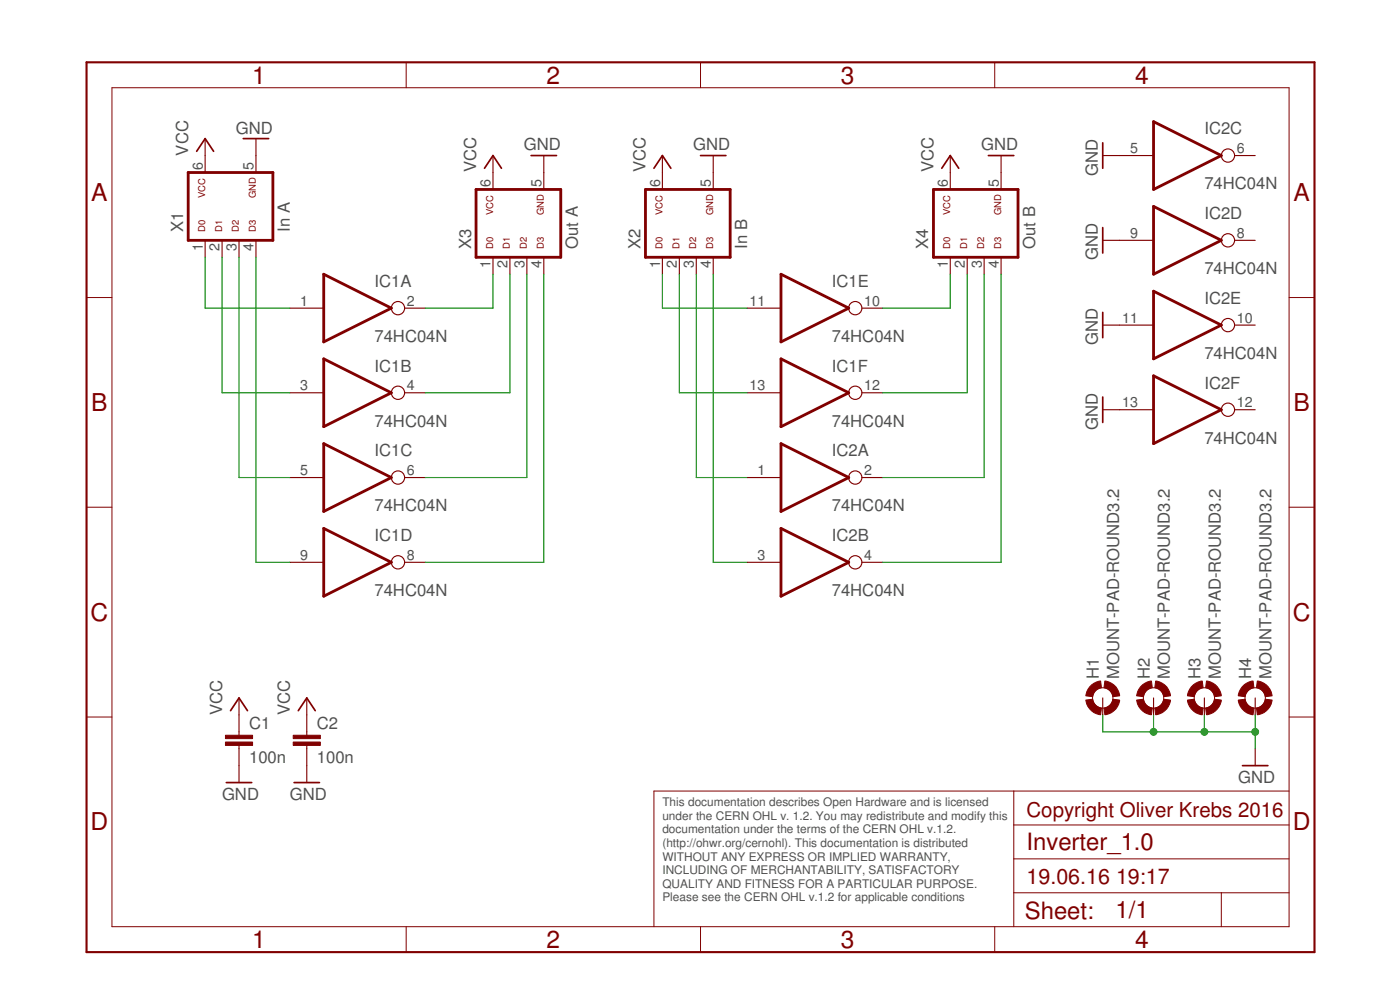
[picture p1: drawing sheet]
<svg xmlns="http://www.w3.org/2000/svg" width="210mm" height="148mm" viewBox="0 0 210 148" stroke-linecap="round" stroke-linejoin="round" font-family="sans-serif">
<g fill="none" stroke="#800000" stroke-width=".42">
<path d="M173 18.2l10.1 5.1-10.1 5.1zM28.2 25.8h12.7v10.2h-12.7zM71.4 28.4h12.7v10.1h-12.7zM96.8 28.4h12.7v10.1h-12.7zM140 28.4h12.6v10.1h-12.6zM173 30.9l10.1 5.1-10.1 5.1zM48.5 41.1l10.2 5.1-10.2 5zM48.5 53.8l10.2 5-10.2 5.1zM117.1 41.1l10.2 5.1-10.2 5zM117.1 53.8l10.2 5-10.2 5.1zM173 43.6l10.1 5.1-10.1 5.1zM173 56.3l10.1 5.1-10.1 5.1z"/>
<path d="M48.5 66.5l10.2 5-10.2 5.1zM48.5 79.2l10.2 5-10.2 5.1zM117.1 66.5l10.2 5-10.2 5.1zM117.1 79.2l10.2 5-10.2 5.1z"/>
</g>
<g fill="none" stroke="#800000" stroke-width=".17">
<path d="M30.8 20.8v5M30.8 36v2.5M33.3 36v2.5M35.8 36v2.5M38.4 20.8v5M38.4 36v2.5M73.9 23.3v5.1M73.9 38.5v2.6M76.5 38.5v2.6M79 38.5v2.6M81.5 23.3v5.1M81.5 38.5v2.6"/>
<path d="M99.3 23.3v5.1M99.3 38.5v2.6M101.9 38.5v2.6M104.4 38.5v2.6M106.9 23.3v5.1M106.9 38.5v2.6M142.5 23.3v5.1M142.5 38.5v2.6M145 38.5v2.6M147.6 38.5v2.6M150.1 23.3v5.1M150.1 38.5v2.6"/>
<path d="M165.3 23.3h7.7M165.3 36h7.7M185.1 23.3h3.1M185.1 36h3.1M43.5 46.2h5M43.5 58.8h5M60.7 46.2h3.1M60.7 58.8h3.1M112 46.2h5.1M112 58.8h5.1M129.2 46.2h3.1M129.2 58.8h3.1"/>
<path d="M165.3 48.7h7.7M185.1 48.7h3.1M43.5 71.5h5M60.7 71.5h3.1M112 71.5h5.1M129.2 71.5h3.1M165.3 61.4h7.7M185.1 61.4h3.1M43.5 84.2h5M60.7 84.2h3.1M112 84.2h5.1M129.2 84.2h3.1"/>
<path d="M35.8 104.6v5.6M35.8 111.7v5.5M46 104.6v5.6M46 111.7v5.5M165.3 104.6v2.5M173 104.6v2.5M180.6 104.6v2.5M188.2 104.6v2.5M188.2 112.2v2.5"/>
<circle cx="184.1" cy="36" r=".99"/>
<circle cx="184.1" cy="23.3" r=".99"/>
<circle cx="59.7" cy="46.2" r=".99"/>
<circle cx="59.7" cy="58.8" r=".99"/>
<circle cx="128.2" cy="46.2" r=".99"/>
<circle cx="128.2" cy="58.8" r=".99"/>
<circle cx="184.1" cy="48.7" r=".99"/>
<circle cx="59.7" cy="71.5" r=".99"/>
<circle cx="128.2" cy="71.5" r=".99"/>
<circle cx="184.1" cy="61.4" r=".99"/>
<circle cx="59.7" cy="84.2" r=".99"/>
<circle cx="128.2" cy="84.2" r=".99"/>
</g>
<g fill="none" stroke="#800000" stroke-width=".25">
<path d="M29.5 22.7l1.3-1.9 1.2 1.9M36.5 20.8h3.8M72.6 25.2l1.3-1.9 1.3 1.9M79.6 23.3h3.8M98 25.2l1.3-1.9 1.3 1.9M105 23.3h3.8M141.2 25.2l1.3-1.9 1.2 1.9M148.2 23.3h3.8M165.3 21.4v3.8M165.3 34.1v3.8M165.3 46.8v3.8M165.3 59.5v3.8"/>
<path d="M33.9 117.2h3.8M34.6 106.5l1.2-1.9 1.3 1.9M44.1 117.2h3.8M44.7 106.5l1.3-1.9 1.3 1.9M186.3 114.7h3.8"/>
</g>
<g fill="#800000" stroke="#800000" stroke-width=".15">
<path d="M163.4 102.9a2.58 2.58 0 0 1 1.6-.9l.1 1a1.56 1.56 0 0 0-1.3 1.4l-1-.2a2.47 2.47 0 0 1 .6-1.3z" fill-rule="evenodd"/>
<path d="M162.8 104.9l1-.1a1.57 1.57 0 0 0 1.3 1.3l-.1 1a2.53 2.53 0 0 1-2.2-2.2z" fill-rule="evenodd"/>
<path d="M165.5 106.1a1.51 1.51 0 0 0 1.4-1.3l1 .1a2.48 2.48 0 0 1-2.2 2.2z" fill-rule="evenodd"/>
<path d="M165.7 102a2.52 2.52 0 0 1 2.2 2.2l-1 .2a1.51 1.51 0 0 0-1.4-1.4z" fill-rule="evenodd"/>
<path d="M171 102.9a2.58 2.58 0 0 1 1.6-.9l.2 1a1.56 1.56 0 0 0-1.4 1.4l-1-.2a2.47 2.47 0 0 1 .6-1.3z" fill-rule="evenodd"/>
<path d="M170.4 104.9l1-.1a1.57 1.57 0 0 0 1.4 1.3l-.2 1a2.53 2.53 0 0 1-2.2-2.2z" fill-rule="evenodd"/>
<path d="M173.1 106.1a1.51 1.51 0 0 0 1.4-1.3l1 .1a2.48 2.48 0 0 1-2.2 2.2z" fill-rule="evenodd"/>
<path d="M173.3 102a2.52 2.52 0 0 1 2.2 2.2l-1 .2a1.51 1.51 0 0 0-1.4-1.4z" fill-rule="evenodd"/>
<path d="M178.6 102.9a2.58 2.58 0 0 1 1.7-.9l.1 1a1.56 1.56 0 0 0-1.4 1.4l-1-.2a2.47 2.47 0 0 1 .6-1.3z" fill-rule="evenodd"/>
<path d="M178 104.9l1-.1a1.57 1.57 0 0 0 1.4 1.3l-.1 1a2.53 2.53 0 0 1-2.3-2.2z" fill-rule="evenodd"/>
<path d="M180.8 106.1a1.57 1.57 0 0 0 1.3-1.3l1 .1a2.54 2.54 0 0 1-2.2 2.2z" fill-rule="evenodd"/>
<path d="M180.9 102a2.52 2.52 0 0 1 2.2 2.2l-1 .2a1.56 1.56 0 0 0-1.3-1.4z" fill-rule="evenodd"/>
<path d="M186.2 102.9a2.58 2.58 0 0 1 1.7-.9l.1 1a1.56 1.56 0 0 0-1.3 1.4l-1-.2a2.47 2.47 0 0 1 .5-1.3z" fill-rule="evenodd"/>
<path d="M185.7 104.9l1-.1a1.57 1.57 0 0 0 1.3 1.3l-.1 1a2.53 2.53 0 0 1-2.2-2.2z" fill-rule="evenodd"/>
<path d="M188.4 106.1a1.57 1.57 0 0 0 1.3-1.3l1 .1a2.54 2.54 0 0 1-2.2 2.2z" fill-rule="evenodd"/>
<path d="M188.5 102a2.52 2.52 0 0 1 2.2 2.2l-1 .2a1.56 1.56 0 0 0-1.3-1.4z" fill-rule="evenodd"/>
</g>
<g fill="none" stroke="#800000" stroke-width=".15">
<path d="M16.8 13.1h176.5v125.7h-176.5zM60.9 9.3v3.8M105 9.3v3.8M149.1 9.3v3.8M13 44.6h3.8M193.3 44.6h3.8M13 76h3.8M193.3 76h3.8M13 107.4h3.8M152 118.5v20.3M193.3 118.5h-95.3v20.3M193.3 107.4h3.8"/>
<path d="M60.9 138.8v3.8M105 138.8v3.8M149.1 138.8v3.8M152 133.8h41.3M152 128.7h41.3M152 123.6h41.3M183.1 133.8v5"/>
<circle cx="165.3" cy="104.6" r="1.52"/>
<circle cx="173" cy="104.6" r="1.52"/>
<circle cx="180.6" cy="104.6" r="1.52"/>
<circle cx="188.2" cy="104.6" r="1.52"/>
</g>
<g fill="#800000" stroke="#800000" stroke-width=".15">
<path d="M33.8 111.2h4.1v.5h-4.1z"/>
<path d="M33.8 110.2h4.1v.5h-4.1z"/>
<path d="M44 111.2h4v.5h-4z"/>
<path d="M44 110.2h4v.5h-4z"/>
</g>
<path d="M13 9.3h184.1v133.3h-184.1z" fill="none" stroke="#800000" stroke-width=".32"/>
<g fill="none" stroke="#008000" stroke-width=".17">
<path d="M30.8 38.5v7.7h12.7M33.3 38.5v20.3h10.2M35.8 38.5v33h7.7M38.4 38.5v45.7h5.1M73.9 41.1v5.1h-10.1M76.5 41.1v17.7h-12.7M79 41.1v30.4h-15.2M81.5 41.1v43.1h-17.7M99.3 41.1v5.1h12.7M101.9 41.1v17.7h10.1M104.4 41.1v30.4h7.6M106.9 41.1v43.1h5.1"/>
<path d="M142.5 41.1v5.1h-10.2M145 41.1v17.7h-12.7M147.6 41.1v30.4h-15.3M150.1 41.1v43.1h-17.8M165.3 107.1v2.5h22.9M173 107.1v2.5M180.6 107.1v2.5M188.2 107.1v5.1"/>
</g>
<g fill="#008000" stroke="#008000" stroke-width=".15">
<circle cx="188.2" cy="109.6" r=".51"/>
<circle cx="180.6" cy="109.6" r=".51"/>
<circle cx="173" cy="109.6" r=".51"/>
</g>
<g font-size="3.7" fill="#800000">
<text x="37.8" y="12.5">1</text>
<text x="82" y="12.5">2</text>
<text x="126.1" y="12.5">3</text>
<text x="170.2" y="12.5">4</text>
<text x="13.7" y="30.1">A</text>
<text x="193.9" y="30.1">A</text>
<text x="13.7" y="61.6">B</text>
<text x="193.9" y="61.6">B</text>
<text x="13.5" y="93">C</text>
<text x="193.8" y="93">C</text>
<text x="13.5" y="124.4">D</text>
<text x="193.8" y="124.4">D</text>
<text x="37.8" y="142">1</text>
<text x="82" y="142">2</text>
<text x="126.1" y="142">3</text>
<text x="170.2" y="142">4</text>
</g>
<g font-size="3.6" fill="#800000">
<text x="153.9" y="127.4">Inverter_1.0</text>
<text x="153.7" y="137.7">Sheet:</text>
<text x="167.2" y="137.6">1/1</text>
</g>
<g font-size="3.2" fill="#800000">
<text x="153.9" y="132.5">19.06.16</text>
<text x="167.3" y="132.5">19:17</text>
</g>
<text font-size="3.1" fill="#800000" x="153.9" y="122.3">Copyright Oliver Krebs 2016</text>
<g font-size="2.5" fill="#505050">
<text x="28.2" y="23.3" transform="rotate(-90 28.2 23.3)">VCC</text>
<text x="35.4" y="20">GND</text>
<text x="78.5" y="22.5">GND</text>
<text x="103.9" y="22.5">GND</text>
<text x="147.1" y="22.5">GND</text>
<text x="180.6" y="20.1">IC2C</text>
<text x="71.4" y="25.8" transform="rotate(-90 71.4 25.8)">VCC</text>
<text x="96.8" y="25.8" transform="rotate(-90 96.8 25.8)">VCC</text>
<text x="139.9" y="25.8" transform="rotate(-90 139.9 25.8)">VCC</text>
<text x="164.6" y="26.3" transform="rotate(-90 164.6 26.3)">GND</text>
<text x="180.6" y="28.4">74HC04N</text>
<text x="27.4" y="34.7" transform="rotate(-90 27.4 34.7)">X1</text>
<text x="43.4" y="34.7" transform="rotate(-90 43.4 34.7)">In A</text>
<text x="180.6" y="32.8">IC2D</text>
<text x="70.6" y="37.3" transform="rotate(-90 70.6 37.3)">X3</text>
<text x="86.6" y="37.3" transform="rotate(-90 86.6 37.3)">Out A</text>
<text x="96" y="37.3" transform="rotate(-90 96 37.3)">X2</text>
<text x="112" y="37.3" transform="rotate(-90 112 37.3)">In B</text>
<text x="139.2" y="37.3" transform="rotate(-90 139.2 37.3)">X4</text>
<text x="155.2" y="37.3" transform="rotate(-90 155.2 37.3)">Out B</text>
<text x="164.6" y="39" transform="rotate(-90 164.6 39)">GND</text>
<text x="180.6" y="41.1">74HC04N</text>
<text x="56.1" y="43">IC1A</text>
<text x="124.7" y="43">IC1E</text>
<text x="180.6" y="45.5">IC2E</text>
<text x="56.1" y="51.2">74HC04N</text>
<text x="124.7" y="51.2">74HC04N</text>
<text x="164.6" y="51.7" transform="rotate(-90 164.6 51.7)">GND</text>
<text x="180.6" y="53.8">74HC04N</text>
<text x="56.1" y="55.7">IC1B</text>
<text x="124.7" y="55.7">IC1F</text>
<text x="180.6" y="58.2">IC2F</text>
<text x="56.1" y="63.9">74HC04N</text>
<text x="124.7" y="63.9">74HC04N</text>
<text x="164.6" y="64.4" transform="rotate(-90 164.6 64.4)">GND</text>
<text x="56.1" y="68.4">IC1C</text>
<text x="124.7" y="68.4">IC2A</text>
<text x="180.6" y="66.5">74HC04N</text>
<text x="56.1" y="76.6">74HC04N</text>
<text x="124.7" y="76.6">74HC04N</text>
<text x="56.1" y="81.1">IC1D</text>
<text x="124.7" y="81.1">IC2B</text>
<text x="56.1" y="89.3">74HC04N</text>
<text x="124.7" y="89.3">74HC04N</text>
<text x="164.8" y="101.8" transform="rotate(-90 164.8 101.8)">H1</text>
<text x="167.8" y="101.8" transform="rotate(-90 167.8 101.8)">MOUNT-PAD-ROUND3.2</text>
<text x="172.4" y="101.8" transform="rotate(-90 172.4 101.8)">H2</text>
<text x="175.4" y="101.8" transform="rotate(-90 175.4 101.8)">MOUNT-PAD-ROUND3.2</text>
<text x="180" y="101.8" transform="rotate(-90 180 101.8)">H3</text>
<text x="183" y="101.8" transform="rotate(-90 183 101.8)">MOUNT-PAD-ROUND3.2</text>
<text x="187.6" y="101.8" transform="rotate(-90 187.6 101.8)">H4</text>
<text x="190.7" y="101.8" transform="rotate(-90 190.7 101.8)">MOUNT-PAD-ROUND3.2</text>
<text x="33.3" y="107.1" transform="rotate(-90 33.3 107.1)">VCC</text>
<text x="43.4" y="107.1" transform="rotate(-90 43.4 107.1)">VCC</text>
<text x="37.4" y="109.3">C1</text>
<text x="47.5" y="109.3">C2</text>
<text x="33.3" y="119.8">GND</text>
<text x="37.4" y="114.3">100n</text>
<text x="43.4" y="119.8">GND</text>
<text x="47.5" y="114.3">100n</text>
<text x="185.7" y="117.3">GND</text>
</g>
<g font-size="2.1" fill="#505050">
<text x="169.4" y="22.9">5</text>
<text x="185.4" y="22.9">6</text>
<text x="30.4" y="25.5" transform="rotate(-90 30.4 25.5)">6</text>
<text x="38" y="25.5" transform="rotate(-90 38 25.5)">5</text>
<text x="73.6" y="28" transform="rotate(-90 73.6 28)">6</text>
<text x="81.2" y="28" transform="rotate(-90 81.2 28)">5</text>
<text x="99" y="28" transform="rotate(-90 99 28)">6</text>
<text x="106.6" y="28" transform="rotate(-90 106.6 28)">5</text>
<text x="142.1" y="28" transform="rotate(-90 142.1 28)">6</text>
<text x="149.7" y="28" transform="rotate(-90 149.7 28)">5</text>
<text x="169.4" y="35.6">9</text>
<text x="185.4" y="35.6">8</text>
<text x="30.4" y="37.5" transform="rotate(-90 30.4 37.5)">1</text>
<text x="32.9" y="37.5" transform="rotate(-90 32.9 37.5)">2</text>
<text x="35.5" y="37.5" transform="rotate(-90 35.5 37.5)">3</text>
<text x="38" y="37.5" transform="rotate(-90 38 37.5)">4</text>
<text x="73.6" y="40.1" transform="rotate(-90 73.6 40.1)">1</text>
<text x="76.1" y="40.1" transform="rotate(-90 76.1 40.1)">2</text>
<text x="78.6" y="40.1" transform="rotate(-90 78.6 40.1)">3</text>
<text x="81.2" y="40.1" transform="rotate(-90 81.2 40.1)">4</text>
<text x="99" y="40.1" transform="rotate(-90 99 40.1)">1</text>
<text x="101.5" y="40.1" transform="rotate(-90 101.5 40.1)">2</text>
<text x="104" y="40.1" transform="rotate(-90 104 40.1)">3</text>
<text x="106.6" y="40.1" transform="rotate(-90 106.6 40.1)">4</text>
<text x="142.1" y="40.1" transform="rotate(-90 142.1 40.1)">1</text>
<text x="144.7" y="40.1" transform="rotate(-90 144.7 40.1)">2</text>
<text x="147.2" y="40.1" transform="rotate(-90 147.2 40.1)">3</text>
<text x="149.7" y="40.1" transform="rotate(-90 149.7 40.1)">4</text>
<text x="45" y="45.8">1</text>
<text x="61" y="45.8">2</text>
<text x="112.4" y="45.8">11</text>
<text x="129.6" y="45.8">10</text>
<text x="168.2" y="48.3">11</text>
<text x="185.4" y="48.3">10</text>
<text x="45" y="58.5">3</text>
<text x="61" y="58.5">4</text>
<text x="112.4" y="58.5">13</text>
<text x="129.6" y="58.5">12</text>
<text x="168.2" y="61">13</text>
<text x="185.4" y="61">12</text>
<text x="45" y="71.2">5</text>
<text x="61" y="71.2">6</text>
<text x="113.6" y="71.2">1</text>
<text x="129.6" y="71.2">2</text>
<text x="45" y="83.9">9</text>
<text x="61" y="83.9">8</text>
<text x="113.6" y="83.9">3</text>
<text x="129.6" y="83.9">4</text>
</g>
<g font-size="1.8" fill="#505050">
<text x="99.3" y="120.8">This documentation describes Open Hardware and is licensed</text>
<text x="99.3" y="122.8">under the CERN OHL v. 1.2. You may redistribute and modify this</text>
<text x="99.3" y="124.9">documentation under the terms of the CERN OHL v.1.2.</text>
<text x="99.3" y="126.9">(http://ohwr.org/cernohl). This documentation is distributed</text>
<text x="99.3" y="128.9">WITHOUT ANY EXPRESS OR IMPLIED WARRANTY,</text>
<text x="99.3" y="131">INCLUDING OF MERCHANTABILITY, SATISFACTORY</text>
<text x="99.3" y="133">QUALITY AND FITNESS FOR A PARTICULAR PURPOSE.</text>
<text x="99.3" y="135">Please see the CERN OHL v.1.2 for applicable conditions</text>
</g>
<g font-size="1.4" fill="#800000">
<text x="30.8" y="29.7" transform="rotate(-90 30.8 29.7)">VCC</text>
<text x="38.4" y="29.7" transform="rotate(-90 38.4 29.7)">GND</text>
<text x="30.8" y="34.7" transform="rotate(-90 30.8 34.7)">D0</text>
<text x="33.3" y="34.7" transform="rotate(-90 33.3 34.7)">D1</text>
<text x="35.8" y="34.7" transform="rotate(-90 35.8 34.7)">D2</text>
<text x="38.4" y="34.7" transform="rotate(-90 38.4 34.7)">D3</text>
<text x="73.9" y="32.2" transform="rotate(-90 73.9 32.2)">VCC</text>
<text x="81.5" y="32.2" transform="rotate(-90 81.5 32.2)">GND</text>
<text x="99.3" y="32.2" transform="rotate(-90 99.3 32.2)">VCC</text>
<text x="106.9" y="32.2" transform="rotate(-90 106.9 32.2)">GND</text>
<text x="142.5" y="32.2" transform="rotate(-90 142.5 32.2)">VCC</text>
<text x="150.1" y="32.2" transform="rotate(-90 150.1 32.2)">GND</text>
<text x="73.9" y="37.3" transform="rotate(-90 73.9 37.3)">D0</text>
<text x="76.5" y="37.3" transform="rotate(-90 76.5 37.3)">D1</text>
<text x="79" y="37.3" transform="rotate(-90 79 37.3)">D2</text>
<text x="81.5" y="37.3" transform="rotate(-90 81.5 37.3)">D3</text>
<text x="99.3" y="37.3" transform="rotate(-90 99.3 37.3)">D0</text>
<text x="101.9" y="37.3" transform="rotate(-90 101.9 37.3)">D1</text>
<text x="104.4" y="37.3" transform="rotate(-90 104.4 37.3)">D2</text>
<text x="106.9" y="37.3" transform="rotate(-90 106.9 37.3)">D3</text>
<text x="142.5" y="37.3" transform="rotate(-90 142.5 37.3)">D0</text>
<text x="145" y="37.3" transform="rotate(-90 145 37.3)">D1</text>
<text x="147.6" y="37.3" transform="rotate(-90 147.6 37.3)">D2</text>
<text x="150.1" y="37.3" transform="rotate(-90 150.1 37.3)">D3</text>
</g>
</svg>
